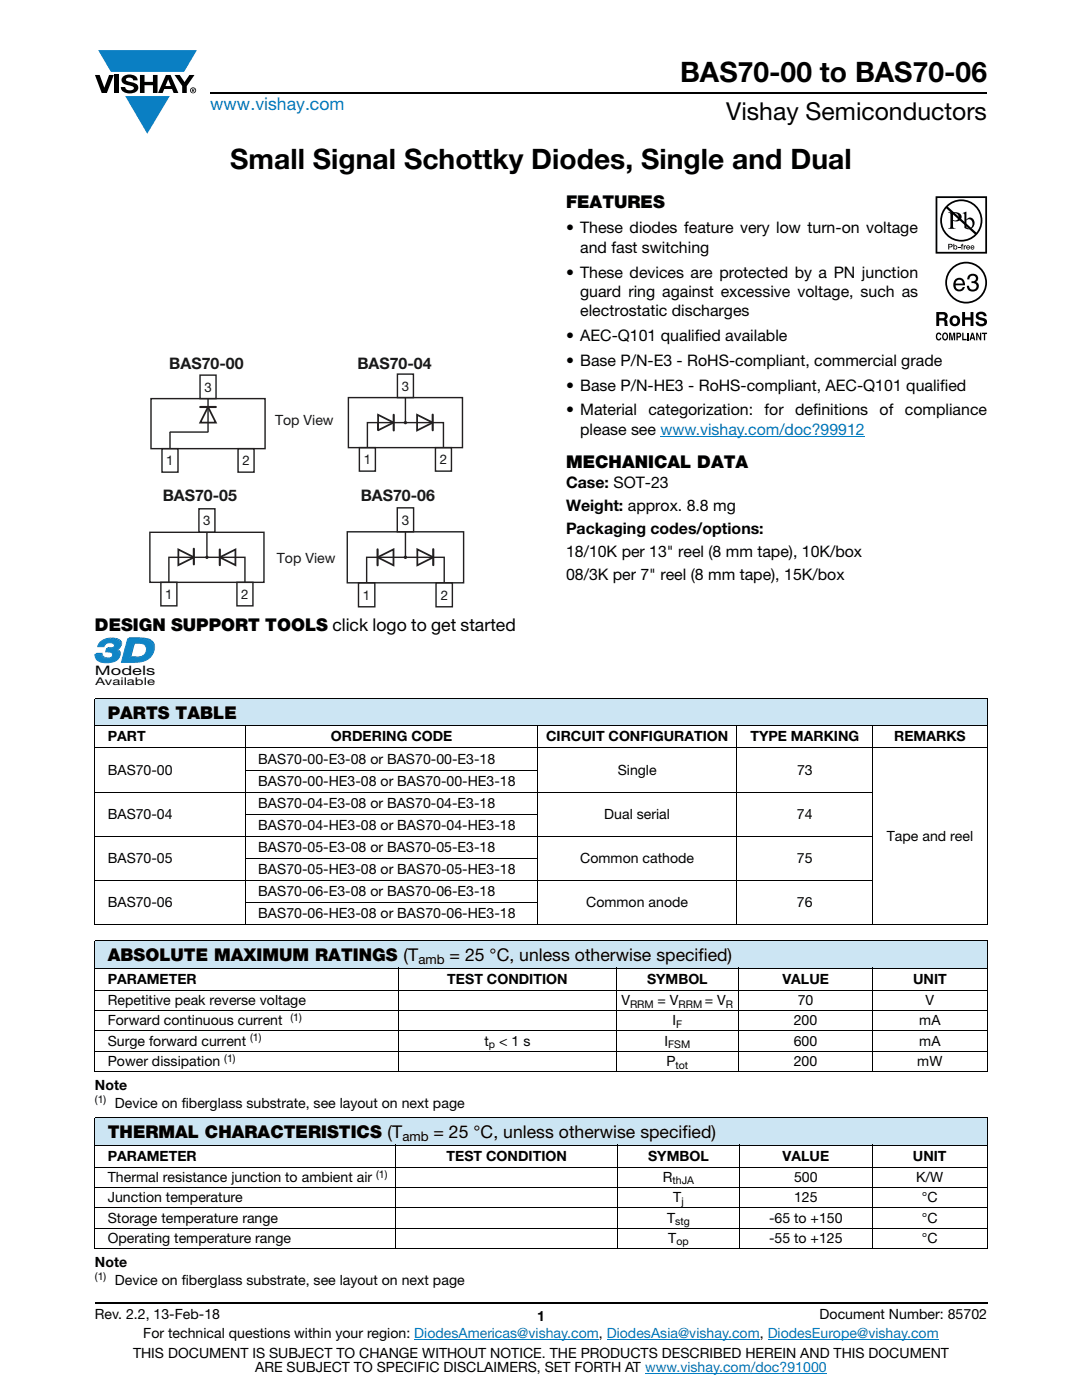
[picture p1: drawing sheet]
<svg xmlns="http://www.w3.org/2000/svg" width="216mm" height="279mm" viewBox="0 0 216 279" stroke-linecap="round" stroke-linejoin="round" font-family="sans-serif">
<g fill="#0a7fc3">
<path d="M19.6 10h19.7l-2.6 4.3h-1.1h-13.5z"/>
<path d="M25 19.2h8.9l-4.5 7.5z"/>
</g>
<g fill="#000">
<path d="M18.9 15h1l.9 2.5 1-2.5h.9l-1.4 3.6h-1zM22.9 15h.9v3.6h-.9zM24.6 15.3a2.1 2.1 0 0 1 2.8 .3l.1 .4h-.9a.79 .79 0 0 0-.7-.5 .79 .79 0 0 0-.8 .4l.3 .3 1 .2a1.08 1.08 0 0 1 1.2 1 1.08 1.08 0 0 1-1.1 1.2 1.73 1.73 0 0 1-2.4-1.2h.9a.96 .96 0 0 0 .8 .6 .96 .96 0 0 0 .9-.4 1.31 1.31 0 0 0-1.2-.6 1.03 1.03 0 0 1-1.1-.6 1.03 1.03 0 0 1 .2-1.1zM27.9 15h.9v1.3h1.7v-1.3h.9v3.6h-.9v-1.6h-1.7v1.6h-.9zM34.8 15h1.1l.9 1.4 1-1.4h1l-1.5 2.2v1.4h-.9v-1.4z"/>
<path d="M33.6 15.9l.5 1.3h-1.1zM33.1 15l-1.6 3.6h1l.3-.8h1.5l.3 .8h1l-1.6-3.6z"/>
<path d="M38.4 17.8h.2v.2h-.2zM38.3 17.7v.7h.1v-.3l.4 .3-.2-.3 .2-.2-.1-.2z"/>
<path d="M38.1 18a.46 .46 0 0 1 .9 0 .46 .46 0 0 1-.9 0zM37.9 18a.6 .6 0 0 0 1.2 0 .6 .6 0 0 0-1.2 0z"/>
</g>
<path d="M42 18.6h155M18.9 260h178.1" fill="none" stroke="#000" stroke-width=".36"/>
<path d="M131.8 87h40.8M82.7 267.3h36.8M121.1 267.3h30.5M128.7 274h36.3M153.2 267.3h34.1" fill="none" stroke="#007ec4" stroke-width=".2"/>
<g fill="#fff">
<path d="M44.2 40h33.5v29.9h-33.5z"/>
<path d="M29.8 70.9h62.8v50.3h-62.8z"/>
</g>
<path d="M78.6 82.8v3.1" fill="none" stroke="#231f20" stroke-width=".42"/>
<path d="M75.4 84.3v1.6v-3.1l3.2 1.5M83.2 82.8l3.1 1.5-3.1 1.6z" fill="none" stroke="#231f20" stroke-width=".35"/>
<path d="M69.5 79.4h22.8v9.9h-22.8zM79.3 74.7h3.2v4.7h-3.2zM80.9 79.4v4.9M71.7 89.3h3.2v4.7h-3.2zM73.3 89.3v-5h15.2v5M86.9 89.3h3.2v4.7h-3.2z" fill="none" stroke="#231f20" stroke-width=".28"/>
<circle cx="80.9" cy="84.3" r=".33" fill="#231f20"/>
<path d="M86.3 82.8v3.1M43.9 109.7v3.1" fill="none" stroke="#231f20" stroke-width=".42"/>
<path d="M78.5 84.3l-3.1 1.6M35.6 109.7l3.1 1.5-3.1 1.6zM43.9 111.2l3.1-1.5v3.1z" fill="none" stroke="#231f20" stroke-width=".35"/>
<path d="M29.9 106.2h22.8v10h-22.8zM32.1 116.2h3.2v4.7h-3.2zM33.7 116.2v-5h15.2v5M39.7 101.5h3.2v4.7h-3.2zM41.3 106.2v5M47.3 116.2h3.2v4.7h-3.2z" fill="none" stroke="#231f20" stroke-width=".28"/>
<circle cx="41.3" cy="111.2" r=".33" fill="#231f20"/>
<path d="M38.7 109.5v3.1M75.3 109.6v3.2" fill="none" stroke="#231f20" stroke-width=".42"/>
<path d="M75.3 111.2l3.2-1.6v3.2zM83.3 109.6l3.2 1.6-3.2 1.6z" fill="none" stroke="#231f20" stroke-width=".35"/>
<path d="M69.3 106.1h23.2v10.2h-23.2zM71.5 116.3h3.3v4.8h-3.3zM73.2 116.3v-5.1h15.4v5.1M79.3 101.4h3.2v4.7h-3.2zM80.9 106.1v5.1M87 116.3h3.3v4.8h-3.3z" fill="none" stroke="#231f20" stroke-width=".28"/>
<circle cx="80.9" cy="111.2" r=".34" fill="#231f20"/>
<path d="M40 81.2h3.1M86.5 109.6v3.2" fill="none" stroke="#231f20" stroke-width=".42"/>
<path d="M41.5 81.2l1.6 3.1h-3.1z" fill="none" stroke="#231f20" stroke-width=".35"/>
<path d="M30.1 79.6h22.8v9.9h-22.8zM39.9 74.9h3.2v4.7h-3.2zM41.5 79.6v6.6M32.3 89.5h3.2v4.7h-3.2zM33.9 86.2h7.7M33.9 86.2v3.3M47.5 89.5h3.2v4.7h-3.2z" fill="none" stroke="#231f20" stroke-width=".28"/>
<path d="M18.9 127.2h12.1v9.9h-12.1z" fill="#fff"/>
<path d="M19.3 130.3h1.2l-.3 .3h-1.2z" fill="#00577f"/>
<path d="M20.5 130.3l-.3 .4z" fill="#00547d"/>
<path d="M20.5 130.3l-.3 .4z" fill="#015781"/>
<path d="M20.5 130.4l-.3 .4z" fill="#015a84"/>
<path d="M20.5 130.5l-.3 .4z" fill="#005c88"/>
<path d="M20.5 130.6l-.3 .3z" fill="#015f8c"/>
<path d="M20.5 130.6l-.2 .4z" fill="#05618f"/>
<path d="M20.6 130.7l-.3 .4z" fill="#076493"/>
<path d="M20.6 130.8l.2 .2-.3 .3-.2-.2z" fill="#0a6697"/>
<path d="M20.8 131h.1l-.3 .4-.1-.1z" fill="#076493"/>
<path d="M20.9 131l.1 .1-.4 .2z" fill="#05618f"/>
<path d="M21 131.1h.1l-.4 .3z" fill="#015f8c"/>
<path d="M21.1 131.1h.1l-.4 .3z" fill="#005c88"/>
<path d="M21.2 131.1l.1 .1-.4 .3z" fill="#015a84"/>
<path d="M21.3 131.2h.2l-.5 .3z" fill="#015781"/>
<path d="M21.5 131.2h.2l-.4 .3h-.1z" fill="#00547d"/>
<path d="M21.7 131.2h.1l-.5 .3z" fill="#005179"/>
<path d="M21.8 131.2l.2-.1-.5 .4z" fill="#004f73"/>
<path d="M22 131.1h.2l-.5 .4z" fill="#004a6f"/>
<path d="M22.2 131.1l.1-.1-.4 .4z" fill="#01496a"/>
<path d="M22.3 131l.3-.1-.6 .5z" fill="#004566"/>
<path d="M21.6 129.1h.4l-.4 .3h-.3z" fill="#00577f"/>
<path d="M21.3 128.3l-.4 .4z" fill="#004566"/>
<path d="M21.2 128.4l-.4 .4z" fill="#01496a"/>
<path d="M21.1 128.5l-.3 .5z" fill="#004a6f"/>
<path d="M21.1 128.7l-.3 .4z" fill="#004f73"/>
<path d="M22 129.1h.1l-.5 .3z" fill="#00547d"/>
<path d="M22.1 129.1h.2l-.3 .3h-.2z" fill="#005179"/>
<path d="M22.3 129.1h.2l-.5 .3z" fill="#004f73"/>
<path d="M22.5 129.1l.2-.1-.5 .4z" fill="#004a6f"/>
<path d="M22.7 129h.1l-.4 .4z" fill="#01496a"/>
<path d="M22.8 129l.2-.2-.5 .5z" fill="#004566"/>
<path d="M23.2 129.4l.2 .1-.3 .3h-.2z" fill="#005c88"/>
<path d="M23.4 129.5h.1l-.3 .4-.1-.1z" fill="#015f8c"/>
<path d="M23.5 129.5l.2 .1-.3 .3h-.2z" fill="#05618f"/>
<path d="M23.7 129.6l.1 .1-.3 .3-.1-.1z" fill="#076493"/>
<path d="M23.8 129.7l.2 .2-.3 .4-.2-.3z" fill="#0a6697"/>
<path d="M24 129.9l.1 .2-.3 .3-.1-.1z" fill="#076493"/>
<path d="M24.1 130.1l-.3 .3z" fill="#05618f"/>
<path d="M24.1 130.1l-.3 .4z" fill="#015f8c"/>
<path d="M24.1 130.2l-.3 .4z" fill="#005c88"/>
<path d="M24.2 130.3l-.3 .4z" fill="#015a84"/>
<path d="M24.2 130.4l-.3 .4z" fill="#015781"/>
<path d="M24.2 130.5l-.4 .4z" fill="#00547d"/>
<path d="M24.1 130.6l-.3 .4z" fill="#005179"/>
<path d="M24.1 130.7l-.3 .4z" fill="#004f73"/>
<path d="M24.1 130.8l-.4 .4z" fill="#004a6f"/>
<path d="M24.1 130.9l-.4 .5z" fill="#01496a"/>
<g fill="#004566">
<path d="M24 131.1l-.5 .5z"/>
<path d="M20.3 127.9l.5-.4-.8 .7z"/>
</g>
<path d="M20.8 127.5l.3-.1-.6 .4z" fill="#01496a"/>
<path d="M21.1 127.4l.3-.1-.6 .4z" fill="#004a6f"/>
<path d="M21.4 127.3l.4-.1-.3 .3-.4 .1z" fill="#004f73"/>
<path d="M21.8 127.2h.3l-.3 .3h-.3z" fill="#005179"/>
<path d="M22.1 127.2h.2l-.5 .3z" fill="#00547d"/>
<path d="M19.9 128.2a3.2 3.2 0 0 1 4.1 .1 1.07 1.07 0 0 1-1.1 1.5 1.09 1.09 0 0 1 1 .9 1.09 1.09 0 0 1-.8 1.2 4.2 4.2 0 0 1-3.6-.1l-.5-.7v-.5h1.2a1 1 0 0 0 1.5 .9 .7 .7 0 0 0 .8-.8 .7 .7 0 0 0-.9-.6h-.5l.2-.7h.4a.81 .81 0 0 0 1.1-.8 1.28 1.28 0 0 0-2 .5h-1.3z" fill="#1580c3"/>
<path d="M19.9 128.2a3.2 3.2 0 0 1 4.1 .1 1.07 1.07 0 0 1-1.1 1.5 1.09 1.09 0 0 1 1 .9 1.09 1.09 0 0 1-.8 1.2 4.2 4.2 0 0 1-3.6-.1l-.5-.7v-.5h1.2a1 1 0 0 0 1.5 .9 .7 .7 0 0 0 .8-.8 .7 .7 0 0 0-.9-.6h-.5l.2-.7h.4a.81 .81 0 0 0 1.1-.8 1.28 1.28 0 0 0-2 .5h-1.3z" fill="none" stroke="#1580c3" stroke-width=".2"/>
<path d="M22.3 127.2h.2l-.3 .3h-.2z" fill="#00547d"/>
<path d="M22.5 127.2h.4l-.3 .3h-.4z" fill="#015781"/>
<path d="M22.9 127.2l.3 .1-.3 .3-.3-.1z" fill="#015a84"/>
<path d="M23.2 127.3l.2 .1-.3 .3-.2-.1z" fill="#005c88"/>
<path d="M23.4 127.4h.2l-.3 .3h-.2z" fill="#015f8c"/>
<path d="M23.6 127.4l.2 .1-.3 .3-.2-.1z" fill="#05618f"/>
<path d="M23.8 127.5l.2 .1-.3 .3-.2-.1z" fill="#076493"/>
<path d="M24 127.6l.3 .3-.3 .4-.3-.4z" fill="#0a6697"/>
<path d="M24.3 127.9v.2l-.3 .3v-.1z" fill="#076493"/>
<path d="M24.3 128.1l-.2 .4z" fill="#05618f"/>
<path d="M24.4 128.2l-.3 .3z" fill="#015f8c"/>
<path d="M24.4 128.2l-.3 .4z" fill="#005c88"/>
<path d="M24.4 128.3l-.3 .4z" fill="#015a84"/>
<path d="M24.4 128.4l-.3 .4z" fill="#015781"/>
<path d="M24.4 128.5l-.3 .3z" fill="#00547d"/>
<path d="M24.4 128.5l-.3 .4z" fill="#005179"/>
<path d="M24.4 128.6l-.3 .4z" fill="#004f73"/>
<path d="M24.4 128.7l-.4 .4z" fill="#004a6f"/>
<path d="M24.3 128.8l-.3 .4z" fill="#01496a"/>
<path d="M24.3 128.9l-.5 .4z" fill="#004566"/>
<path d="M26.2 131h1.1l-.3 .3h-1.1z" fill="#00577f"/>
<path d="M27.3 131h.1l-.4 .3z" fill="#00547d"/>
<path d="M27.4 131h.3l-.3 .3h-.3z" fill="#005179"/>
<path d="M27.7 131l.3-.1-.3 .3-.3 .1z" fill="#004f73"/>
<path d="M28 130.9h.2l-.5 .3z" fill="#004a6f"/>
<path d="M28.2 130.9l.3-.1-.6 .4z" fill="#01496a"/>
<path d="M28.5 130.8l.6-.4-.9 .7z" fill="#004566"/>
<path d="M27 128.1l-.8 2.9-.3 .3 .8-2.9z" fill="#015076"/>
<path d="M25.5 127.4h2.6" fill="none" stroke="#00577f" stroke-width=".31"/>
<path d="M28.1 127.2h.4l-.3 .3h-.4z" fill="#00547d"/>
<path d="M28.5 127.2h.4l-.3 .4-.4-.1z" fill="#015781"/>
<path d="M28.9 127.2l.4 .1-.3 .3h-.4z" fill="#015a84"/>
<path d="M29.3 127.3l.3 .1-.3 .3-.3-.1z" fill="#005c88"/>
<path d="M29.6 127.4l.2 .1-.3 .3-.2-.1z" fill="#015f8c"/>
<path d="M29.8 127.5l.3 .1-.3 .3-.3-.1z" fill="#05618f"/>
<path d="M30.1 127.6l.2 .1-.3 .4-.2-.2z" fill="#076493"/>
<path d="M30.3 127.7l.5 .5-.4 .3-.4-.4z" fill="#0a6697"/>
<path d="M30.8 128.2l.1 .2-.4 .3-.1-.2z" fill="#076493"/>
<path d="M30.9 128.4v.2l-.3 .3-.1-.2z" fill="#05618f"/>
<path d="M30.9 128.6v.1l-.3 .3v-.1z" fill="#015f8c"/>
<path d="M30.9 128.7l-.2 .5z" fill="#005c88"/>
<path d="M31 128.9l-.3 .5z" fill="#015a84"/>
<path d="M31 129.1v.2l-.3 .3v-.2z" fill="#015781"/>
<path d="M31 129.3l-.4 .5z" fill="#00547d"/>
<path d="M30.9 129.5l-.3 .5z" fill="#005179"/>
<path d="M30.9 129.7l-.4 .6z" fill="#004f73"/>
<path d="M30.8 130l-.4 .5z" fill="#004a6f"/>
<path d="M30.7 130.2l-.4 .6z" fill="#01496a"/>
<path d="M30.6 130.5l-.6 .7z" fill="#004566"/>
<path d="M26.7 128.4l-.8 2.9a3.2 3.2 0 0 0 3.1-.9 1.27 1.27 0 0 0 .1-1.4 1.27 1.27 0 0 0-1.3-.6zM25.5 127.5a8.4 8.4 0 0 1 4.2 .4 2.15 2.15 0 0 1 1 2 2.15 2.15 0 0 1-1.4 1.8 9.3 9.3 0 0 1-5.1 .5z" fill="#1580c3"/>
<path d="M25.5 127.5a8.4 8.4 0 0 1 4.2 .4 2.15 2.15 0 0 1 1 2 2.15 2.15 0 0 1-1.4 1.8 9.3 9.3 0 0 1-5.1 .5zM26.7 128.4a2.55 2.55 0 0 1 2.3 .4 1.76 1.76 0 0 1-.2 1.9 1.76 1.76 0 0 1-1.8 .6h-1.1z" fill="none" stroke="#1580c3" stroke-width=".2"/>
<path d="M186.7 39.2h10.3v28.8h-10.3z" fill="#fff"/>
<g fill="#000">
<path d="M191.2 49.3h.4v.1h-.4zM191.9 48.7h.3l-.2 .2 .2 .1v.1h-.2v.7h-.1v-.7h-.2zM192.3 49h.2v.1l.3-.1v.1l-.3 .1v.6h-.2zM193.3 54.9a1.07 1.07 0 0 1 1.3-.2 1.07 1.07 0 0 1 .5 1.2l-.4 .4a1.06 1.06 0 0 1 .5 1.4 1.06 1.06 0 0 1-1.4 .5l-.2-.1a1.02 1.02 0 0 1-.7-1.1h.5a.71 .71 0 0 0 .9 .8 .71 .71 0 0 0 .3-1.2l-.7-.1v-.4a.59 .59 0 0 0 .8-.4 .59 .59 0 0 0-.6-.7 .66 .66 0 0 0-.7 .8h-.4zM186.9 66.6l.4-.2h.3l.2 .5-.6-.2a.66 .66 0 0 0 .1 1l.3-.3h.2a.54 .54 0 0 1-.4 .6 .54 .54 0 0 1-.6-.5zM189.4 66.4h.4l.2 1.2 .2-1.2h.4v1.5h-.3v-1.3l-.2 1.3h-.2l-.3-1.3v1.3h-.2zM192 66.4h.3v1.2h.6v.3h-.9zM192 62.3h.6v1h1.1v-1h.5v2.8h-.5v-1.3h-1.1v1.3h-.6zM193 66.4h.3v1.5h-.3zM195 62.4a1.15 1.15 0 0 1 1.9 .7h-.6v-.2a.68 .68 0 0 0-1-.1v.4l.2 .1a1.29 1.29 0 0 1 1.5 .9 1.17 1.17 0 0 1-1.2 .9 1.17 1.17 0 0 1-1.1-.9h.5l.1 .2a.67 .67 0 0 0 1.1-.1l-.3-.3-.5-.1a.82 .82 0 0 1-.9-.5 .82 .82 0 0 1 .3-1zM194.8 66.4h.3l.5 1.1v-1.1h.2v1.5h-.3l-.5-1.1v1.1h-.2zM195.9 66.4h1.1v.3h-.4v1.2h-.3v-1.2h-.4z"/>
<path d="M187 39.5h9.6v10.8h-9.6zM186.7 39.2v11.4h10.3v-11.4z"/>
<path d="M189 56.4a3.8 3.8 0 0 1 7.6 0 3.8 3.8 0 0 1-7.6 0zM188.6 56.4a4.2 4.2 0 0 0 8.4 0 4.2 4.2 0 0 0-8.4 0z"/>
<path d="M189.1 41.3a3.9 3.9 0 0 1 5.3-.2 3.9 3.9 0 0 1 .4 5.3zM188.8 41.6l5.7 5.2a3.9 3.9 0 0 1-5.3 .1 3.9 3.9 0 0 1-.4-5.3zM187.6 44a4.2 4.2 0 0 0 8.4 0 4.2 4.2 0 0 0-8.4 0z"/>
<path d="M189.4 48.8v.4h.4v-.3zM189.2 48.7h.7l.2 .3-.2 .3-.5 .1v.4h-.2z"/>
<path d="M190.2 42.6v1.3a.75 .75 0 0 0 1.1-.6 .75 .75 0 0 0-1.1-.7zM189.2 42.4a2.81 2.81 0 0 1 2.4 .3 .97 .97 0 0 1 0 1.2 .97 .97 0 0 1-1.2 .2h-.2v1.1v.2l.5 .3h-1.5l.3-.2 .1-.3v-2.3v-.3z"/>
<path d="M190.4 49.4a.26 .26 0 0 0 .5 0 .26 .26 0 0 0-.5 0zM190.2 48.7h.2v.4a.38 .38 0 0 1 .5 0 .38 .38 0 0 1 0 .6 .38 .38 0 0 1-.5 0l-.2 .1z"/>
<path d="M190.9 56.1l-.2 .5h1.4a.7 .7 0 0 0-.4-.7 .7 .7 0 0 0-.8 .2zM190.7 55.7a1.18 1.18 0 0 1 1.4-.1 1.18 1.18 0 0 1 .5 1.3h-1.9a.73 .73 0 0 0 .5 .9 .73 .73 0 0 0 .9-.5h.4a1.21 1.21 0 0 1-1.6 .8 1.21 1.21 0 0 1-.6-1.7z"/>
<path d="M192.8 44v1.3l.2 .2a.72 .72 0 0 0 .8-.1 .72 .72 0 0 0 .3-.7 .72 .72 0 0 0-.4-.8 .72 .72 0 0 0-.9 .1zM192.1 42.5l.7-.3v1.6a.89 .89 0 0 1 1.1-.3 .89 .89 0 0 1 .6 1 1.23 1.23 0 0 1-.7 1.2 1.23 1.23 0 0 1-1.4-.2v-2.7z"/>
<path d="M193 49.2v.1h.4l-.2-.2zM193 49h.4l.2 .4h-.6v.2l.5-.1a.42 .42 0 0 1-.6 .2 .42 .42 0 0 1 .1-.7z"/>
<path d="M193.9 49.2l-.1 .1h.5l-.3-.2zM193.8 49h.5l.1 .4h-.6l.1 .2 .5-.1a.42 .42 0 0 1-.6 .2 .42 .42 0 0 1 0-.7z"/>
<path d="M187.4 62.8v.7h.9a.39 .39 0 0 0 .1-.7zM186.8 62.3h1.4a.79 .79 0 0 1 .8 .4 .79 .79 0 0 1-.1 .9l-.2 .1a.98 .98 0 0 1 .4 1.2l.1 .2h-.7l-.2-1.1h-.9v1.1h-.6z"/>
<path d="M188.4 66.7a.64 .64 0 0 0 .2 1l.1-.1a.64 .64 0 0 0-.1-1zM188.2 66.5l.2-.1a.56 .56 0 0 1 .7 .3 .82 .82 0 0 1-.5 1.3l-.2-.1a.89 .89 0 0 1-.2-1.4z"/>
<path d="M190.3 63.5a.63 .63 0 0 0-.3 .7 .63 .63 0 0 0 .8 .4 .63 .63 0 0 0 .2-.8 .63 .63 0 0 0-.7-.3zM189.5 64a1.09 1.09 0 0 1 2.1 0 1.09 1.09 0 0 1-2.1 0z"/>
<path d="M191.1 66.7v.4l.4-.1v-.3zM190.8 66.4h.6a.5 .5 0 0 1 .4 .5 .5 .5 0 0 1-.4 .5h-.3v.5h-.3z"/>
<path d="M194 66.7l-.1 .6h.3zM193.9 66.4h.3l.4 1.5h-.3v-.3h-.5l-.1 .3h-.3z"/>
</g>
<path d="M18.9 139.4h178.1v5.5h-178.1z" fill="#cce5f3"/>
<g fill="#fff">
<path d="M49 149.3h58.3v4.4h-58.3z"/>
<path d="M49 153.7h58.3v4.4h-58.3z"/>
<path d="M49 158.1h58.3v4.4h-58.3z"/>
<path d="M49 162.5h58.3v4.4h-58.3z"/>
<path d="M49 166.9h58.3v4.4h-58.3z"/>
<path d="M49 171.3h58.3v4.4h-58.3z"/>
<path d="M49 175.7h58.3v4.4h-58.3z"/>
<path d="M49 180.1h58.3v4.5h-58.3z"/>
</g>
<g fill="#cce5f3">
<path d="M18.9 187.7h178.1v5.5h-178.1z"/>
<path d="M18.9 223h178.1v5.5h-178.1z"/>
</g>
<g fill="none" stroke="#000" stroke-width=".2">
<path d="M18.9 139.4h178.1M18.9 139.4v45.1M197 139.4v45.1M18.9 144.9h178.1M18.9 149.3h178.1M18.9 158.1h155.4M48.9 153.7h58.5M49 144.8v39.8M107.3 144.8v39.8M147 144.8v39.8M174.2 144.8v39.8M18.9 166.9h155.4"/>
<path d="M18.9 175.7h155.4M48.9 162.5h58.5M48.9 171.3h58.5M18.9 184.6h178.1M18.9 187.7h178.1M18.9 193.2h178.1M18.9 197.6h178.1M18.9 187.8v26M48.9 180.1h58.5M79.6 193.1v20.9M123 193.1v20.9M147.4 193.1v20.9"/>
<path d="M174.1 193.1v20.9M197 187.8v26M18.9 201.7h178.1M18.9 205.7h178.1M18.9 209.8h178.1M18.9 213.9h178.1M18.9 223h178.1M18.9 228.5h178.1M18.9 232.9h178.1M18.9 237h178.1M18.9 223.1v26M79 228.5v20.8"/>
<path d="M123.2 228.5v20.8M147.5 228.5v20.8M174.1 228.5v20.8M197 223.1v26M18.9 241.1h178.1M18.9 245.1h178.1M18.9 249.2h178.1"/>
</g>
<g font-size="5.6">
<text x="135.7" y="16.4">BAS70-00 to BAS70-06</text>
<text x="46" y="33.8">Small Signal Schottky Diodes, Single and Dual</text>
</g>
<text font-size="4.9" x="144.9" y="24">Vishay Semiconductors</text>
<text font-size="3.5" fill="#007ec4" x="42" y="21.9">www.vishay.com</text>
<g font-size="3.5">
<text x="112.9" y="41.5">FEATURES</text>
<text x="112.9" y="93.4">MECHANICAL DATA</text>
<text x="18.9" y="126">DESIGN SUPPORT TOOLS click logo to get started</text>
<text x="21.5" y="143.5">PARTS TABLE</text>
<text x="21.5" y="191.8">ABSOLUTE MAXIMUM RATINGS (T</text>
<text x="89.7" y="191.8">= 25 °C, unless otherwise specified)</text>
<text x="21.5" y="227.2">THERMAL CHARACTERISTICS (T</text>
<text x="86.5" y="227.2">= 25 °C, unless otherwise specified)</text>
</g>
<g font-size="3.2">
<text x="112.9" y="46.6">• These diodes feature very low turn-on voltage</text>
<text x="115.8" y="50.5">and fast switching</text>
<text x="112.9" y="55.4">• These devices are protected by a PN junction</text>
<text x="115.8" y="59.3">guard ring against excessive voltage, such as</text>
<text x="115.8" y="63.2">electrostatic discharges</text>
<text x="112.9" y="68.1">• AEC-Q101 qualified available</text>
<text x="112.9" y="73">• Base P/N-E3 - RoHS-compliant, commercial grade</text>
<text x="112.9" y="78">• Base P/N-HE3 - RoHS-compliant, AEC-Q101 qualified</text>
<text x="112.9" y="82.9">• Material</text>
<text x="129.4" y="82.9">categorization:</text>
<text x="152.6" y="82.9">for</text>
<text x="158.7" y="82.9">definitions</text>
<text x="175.5" y="82.9">of</text>
<text x="180.6" y="82.9">compliance</text>
<text x="115.8" y="86.8">please see www.vishay.com/doc?99912</text>
<text x="112.9" y="97.4">Case: SOT-23</text>
<text x="112.9" y="102">Weight: approx. 8.8 mg</text>
<text x="112.9" y="106.6">Packaging codes/options:</text>
<text x="112.9" y="111.1">18/10K per 13&quot; reel (8 mm tape), 10K/box</text>
<text x="112.9" y="115.7">08/3K per 7&quot; reel (8 mm tape), 15K/box</text>
</g>
<g font-size="3.2" fill="#18171b">
<text x="33.8" y="73.6">BAS70-00</text>
<text x="71.3" y="73.6">BAS70-04</text>
<text x="32.5" y="100">BAS70-05</text>
<text x="72" y="100">BAS70-06</text>
</g>
<g font-size="2.8" fill="#18171b">
<text x="54.9" y="84.8">Top View</text>
<text x="55.2" y="112.3">Top View</text>
</g>
<g font-size="2.8">
<text x="21.5" y="148">PART</text>
<text x="66" y="148">ORDERING CODE</text>
<text x="109" y="148">CIRCUIT CONFIGURATION</text>
<text x="149.7" y="148">TYPE MARKING</text>
<text x="178.4" y="148">REMARKS</text>
<text x="21.5" y="154.6">BAS70-00</text>
<text x="51.5" y="152.4">BAS70-00-E3-08 or BAS70-00-E3-18</text>
<text x="123.3" y="154.6">Single</text>
<text x="159" y="154.6">73</text>
<text x="51.5" y="156.8">BAS70-00-HE3-08 or BAS70-00-HE3-18</text>
<text x="51.5" y="161.2">BAS70-04-E3-08 or BAS70-04-E3-18</text>
<text x="21.5" y="163.4">BAS70-04</text>
<text x="51.5" y="165.6">BAS70-04-HE3-08 or BAS70-04-HE3-18</text>
<text x="120.6" y="163.4">Dual serial</text>
<text x="159" y="163.4">74</text>
<text x="177" y="167.8">Tape and reel</text>
<text x="21.5" y="172.2">BAS70-05</text>
<text x="51.5" y="170">BAS70-05-E3-08 or BAS70-05-E3-18</text>
<text x="115.8" y="172.2">Common cathode</text>
<text x="159" y="172.2">75</text>
<text x="51.5" y="174.4">BAS70-05-HE3-08 or BAS70-05-HE3-18</text>
<text x="51.5" y="178.8">BAS70-06-E3-08 or BAS70-06-E3-18</text>
<text x="21.5" y="181.1">BAS70-06</text>
<text x="51.5" y="183.3">BAS70-06-HE3-08 or BAS70-06-HE3-18</text>
<text x="117" y="181.1">Common anode</text>
<text x="159" y="181.1">76</text>
<text x="21.5" y="196.3">PARAMETER</text>
<text x="89.2" y="196.3">TEST CONDITION</text>
<text x="129.1" y="196.3">SYMBOL</text>
<text x="156.1" y="196.3">VALUE</text>
<text x="182.2" y="196.3">UNIT</text>
<text x="21.5" y="200.6">Repetitive peak reverse voltage</text>
<text x="124" y="200.6">V</text>
<text x="131.2" y="200.6">= V</text>
<text x="140.7" y="200.6">= V</text>
<text x="159.2" y="200.6">70</text>
<text x="184.7" y="200.6">V</text>
<text x="21.5" y="208.7">Surge forward current</text>
<text x="21.5" y="204.6">Forward continuous current</text>
<text x="96.7" y="208.7">t</text>
<text x="99.6" y="208.7">&lt; 1 s</text>
<text x="132.6" y="208.7">I</text>
<text x="134.2" y="204.6">I</text>
<text x="158.4" y="204.6">200</text>
<text x="158.4" y="208.7">600</text>
<text x="183.4" y="204.6">mA</text>
<text x="183.4" y="208.7">mA</text>
<text x="21.5" y="212.7">Power dissipation</text>
<text x="133" y="212.7">P</text>
<text x="158.4" y="212.7">200</text>
<text x="183" y="212.7">mW</text>
<text x="18.9" y="217.5">Note</text>
<text x="22.9" y="221">Device on fiberglass substrate, see layout on next page</text>
<text x="21.5" y="231.6">PARAMETER</text>
<text x="89.1" y="231.6">TEST CONDITION</text>
<text x="129.3" y="231.6">SYMBOL</text>
<text x="156.2" y="231.6">VALUE</text>
<text x="182.1" y="231.6">UNIT</text>
<text x="21.5" y="239.9">Junction temperature</text>
<text x="21.5" y="235.9">Thermal resistance junction to ambient air</text>
<text x="132.3" y="235.9">R</text>
<text x="134.3" y="239.9">T</text>
<text x="158.5" y="235.9">500</text>
<text x="158.5" y="239.9">125</text>
<text x="182.8" y="235.9">K/W</text>
<text x="183.9" y="239.9">°C</text>
<text x="21.5" y="244">Storage temperature range</text>
<text x="133.1" y="244">T</text>
<text x="153.5" y="244">-65 to +150</text>
<text x="183.9" y="244">°C</text>
<text x="21.5" y="248.1">Operating temperature range</text>
<text x="133.4" y="248.1">T</text>
<text x="153.5" y="248.1">-55 to +125</text>
<text x="183.9" y="248.1">°C</text>
<text x="18.9" y="252.8">Note</text>
<text x="22.9" y="256.3">Device on fiberglass substrate, see layout on next page</text>
<text x="18.9" y="263.3">Rev. 2.2, 13-Feb-18</text>
<text x="107.2" y="263.6">1</text>
<text x="163.6" y="263.3">Document Number: 85702</text>
<text x="28.6" y="267.1">For technical questions within your region: DiodesAmericas@vishay.com, DiodesAsia@vishay.com, DiodesEurope@vishay.com</text>
<text x="26.5" y="271">THIS DOCUMENT IS SUBJECT TO CHANGE WITHOUT NOTICE. THE PRODUCTS DESCRIBED HEREIN AND THIS DOCUMENT</text>
<text x="50.9" y="273.8">ARE SUBJECT TO SPECIFIC DISCLAIMERS, SET FORTH AT www.vishay.com/doc?91000</text>
</g>
<text font-size="2.7" fill="#18171b" x="80.2" y="104.7">3</text>
<g font-size="2.6" fill="#18171b">
<text x="80.2" y="77.9">3</text>
<text x="40.8" y="78.1">3</text>
<text x="33.2" y="92.8">1</text>
<text x="48.4" y="92.8">2</text>
<text x="72.6" y="92.6">1</text>
<text x="87.7" y="92.6">2</text>
<text x="40.6" y="104.8">3</text>
<text x="33" y="119.5">1</text>
<text x="48.1" y="119.5">2</text>
<text x="72.4" y="119.7">1</text>
<text x="87.9" y="119.7">2</text>
</g>
<text font-size="2.6" fill="#020303" x="18.9" y="134.6">Models</text>
<g font-size="2.6">
<text x="83.5" y="192.5">amb</text>
<text x="80.3" y="227.8">amb</text>
</g>
<text font-size="2.1" fill="#020303" x="19" y="136.7">Available</text>
<g font-size="2.1">
<text x="58" y="203.8">(1)</text>
<text x="125.7" y="201.1">RRM</text>
<text x="135.4" y="201.1">RRM</text>
<text x="144.8" y="201.1">R</text>
<text x="49.9" y="207.8">(1)</text>
<text x="97.6" y="209.2">p</text>
<text x="133.3" y="209.2">FSM</text>
<text x="134.9" y="205.1">F</text>
<text x="44.7" y="211.9">(1)</text>
<text x="134.8" y="213.3">tot</text>
<text x="18.9" y="220.2">(1)</text>
<text x="75.1" y="235">(1)</text>
<text x="134.2" y="236.4">thJA</text>
<text x="134.7" y="244.5">stg</text>
<text x="136" y="240.5">j</text>
<text x="135" y="248.6">op</text>
<text x="18.9" y="255.5">(1)</text>
</g>
</svg>
